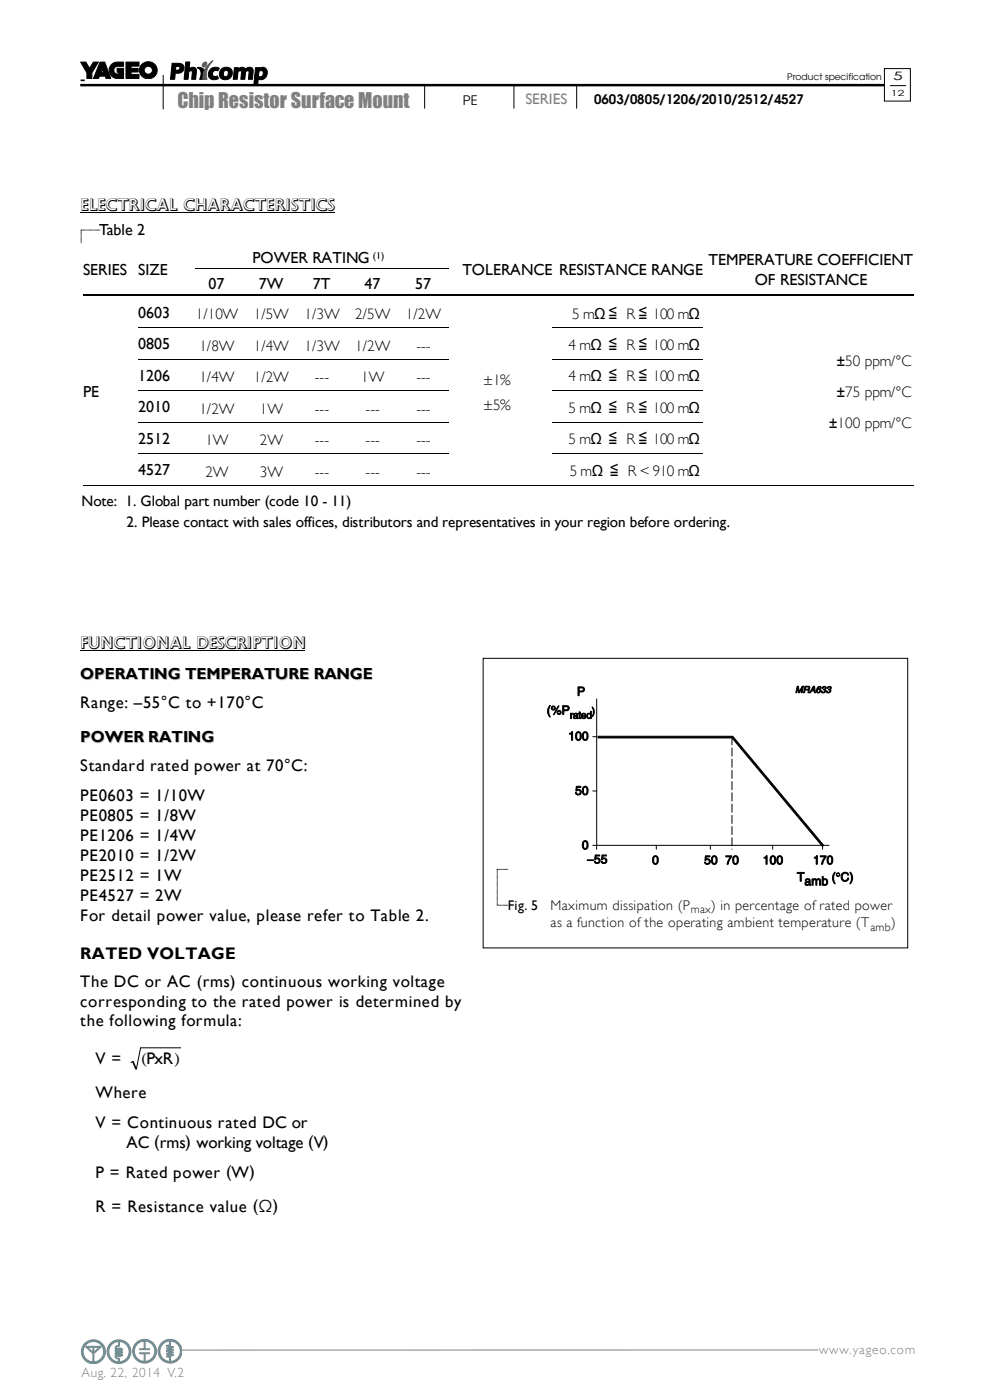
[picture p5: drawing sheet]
<svg xmlns="http://www.w3.org/2000/svg" width="210mm" height="297mm" viewBox="0 0 210 297" stroke-linecap="round" stroke-linejoin="round" font-family="sans-serif">
<path d="M173.4 286.4h-140" fill="none" stroke="#808080" stroke-width=".21"/>
<g fill="#fff" stroke="#fff" stroke-width=".21">
<path d="M34.2 285a2.46 2.46 0 0 1 2.4-.8 2.46 2.46 0 0 1 1.8 1.8 2.75 2.75 0 0 1-.7 2.6 2.53 2.53 0 0 1-3.4-.1 2.53 2.53 0 0 1-.1-3.5z" fill-rule="evenodd"/>
<circle cx="30.6" cy="286.7" r="2.53"/>
<circle cx="25.2" cy="286.8" r="2.53"/>
<circle cx="19.8" cy="286.8" r="2.55"/>
</g>
<g fill="#718e95" stroke="#718e95" stroke-width=".21">
<path d="M24.8 287.5h.9zM24.8 286.9h.9zM24.8 286.3h.9zM25.3 284.6l-.1 1a.44 .44 0 0 0-.5 .6 .95 .95 0 0 1 1.3 .1l-.7 .3-.6-.2-.1 .3a1.09 1.09 0 0 1 1.4 .3l-.7 .2-.6-.2-.1 .3a1.11 1.11 0 0 1 1.4 .2l-.7 .3-.6-.2a.51 .51 0 0 0 .6 .6v.7a2.15 2.15 0 0 0 2.1-2.1 2.15 2.15 0 0 0-2.1-2.2zM23.7 285.3a2.16 2.16 0 0 0-.5 2.3 2.16 2.16 0 0 0 1.9 1.3v-.6a.66 .66 0 0 1-.6-.9l-.1-.8 .1-.3a.57 .57 0 0 1 0-.7 .57 .57 0 0 1 .6-.2v-.8l-.8 .2zM22.7 286.8a2.53 2.53 0 0 1 5 0 2.53 2.53 0 0 1-5 0z" fill-rule="evenodd"/>
<path d="M19.9 285.8v1.1l1.1-1.1zM18.6 285.8l1.1 1.1v-1.1zM18.3 285.2a2.16 2.16 0 0 0-.5 2.3 2.16 2.16 0 0 0 1.9 1.4v-1.7l-1.5-1.5 3.2-.1v.2l-1.5 1.4v1.7a2.17 2.17 0 0 0 1.9-3 2.17 2.17 0 0 0-3.5-.7zM17.3 286.8a2.55 2.55 0 0 1 5 0 2.55 2.55 0 0 1-5 0z" fill-rule="evenodd"/>
<path d="M29.1 285.2a2.15 2.15 0 0 0-.5 2.3 2.15 2.15 0 0 0 2 1.3v-1.6h-1v-.2h2.1v.2h-.9v1.6a2.15 2.15 0 0 0 2-2.1 2.15 2.15 0 0 0-2-2.2v1.6h.9v.2h-2.1v-.2h1v-1.6l-.9 .2zM28.1 286.7a2.55 2.55 0 0 1 5.1 0 2.55 2.55 0 0 1-5.1 0z" fill-rule="evenodd"/>
<path d="M36.1 284.5v.9l-.3 .1 1 .3-.9 .3 .9 .3-.9 .2 .9 .3-.9 .3 .9 .3-1 .3h.3v1a2.15 2.15 0 0 0 2.1-2.1 2.15 2.15 0 0 0-2.1-2.2zM34.5 285.2a2.15 2.15 0 0 0-.5 2.3 2.15 2.15 0 0 0 1.9 1.3v-.8l-.7-.2 1-.3-1-.3 1-.3-1-.3 1-.2-1-.3 1-.3-.9-.2 .6-.3v-.8l-.8 .2zM34.2 285a2.46 2.46 0 0 1 2.4-.8 2.46 2.46 0 0 1 1.8 1.8 2.75 2.75 0 0 1-.7 2.6 2.53 2.53 0 0 1-3.4-.1 2.53 2.53 0 0 1-.1-3.5z" fill-rule="evenodd"/>
</g>
<g fill="#fff">
<path d="M148.6 15h38.2v6.2h-38.2z" fill-rule="evenodd"/>
<path d="M187.5 14.6h5.5v6.8h-5.5z" fill-rule="evenodd"/>
</g>
<g fill="none" stroke="#000" stroke-width=".21">
<path d="M34.6 16v7.1M90 18v5M108.9 18v5M122.2 18v5M187.5 14.6h5.5v6.8h-5.5zM188.7 18.2h3.3M17 45.1h53.9M21.2 48.8h-4v2.7M41.3 57h10.8M52.3 57h10.5M63 57h10.6M73.8 57h10.6"/>
<path d="M84.6 57h10.6M17.6 62.4h11.8M17.6 62.8h11.8M29.4 69.6h11.9M29.4 76.2h11.9M29.9 62.4h11.4M29.9 62.8h11.4M41.4 69.6h10.7M41.4 76.2h10.7M41.8 62.4h10.3M41.8 62.8h10.3M52.2 69.6h10.6"/>
<path d="M52.2 76.2h10.6M52.6 62.4h10.2M52.6 62.8h10.2M62.9 69.6h10.7M62.9 76.2h10.7M63.4 62.4h10.2M63.4 62.8h10.2M73.7 69.6h10.7M73.7 76.2h10.7M74.1 62.4h10.3M74.1 62.8h10.3M84.5 69.6h10.7"/>
<path d="M84.5 76.2h10.7M85 62.4h10.2M85 62.8h10.2M95.7 62.4h21.4M95.7 62.8h21.4M117.1 69.6h31.9M117.1 76.2h31.9M117.7 62.4h31.3M117.7 62.8h31.3M149.5 62.4h44.1M149.5 62.8h44.1M29.4 82.9h11.9"/>
<path d="M29.4 89.6h11.9M29.4 96.2h11.9M41.4 82.9h10.7M41.4 89.6h10.7M41.4 96.2h10.7M52.2 82.9h10.6M52.2 89.6h10.6M52.2 96.2h10.6M62.9 82.9h10.7M62.9 89.6h10.7M62.9 96.2h10.7M73.7 82.9h10.7"/>
<path d="M73.7 89.6h10.7M73.7 96.2h10.7M84.5 82.9h10.7M84.5 89.6h10.7M84.5 96.2h10.7M117.1 82.9h31.9M117.1 89.6h31.9M117.1 96.2h31.9M17.6 102.9h11.8M29.5 102.9h11.8M41.4 102.9h10.7M52.2 102.9h10.6"/>
<path d="M62.9 102.9h10.7M73.7 102.9h10.7M84.5 102.9h10.7M95.3 102.9h21.8M117.2 102.9h31.8M149.1 102.9h44.5M17 138h47.7M102.4 139.7h90v61.4h-90zM125.6 156.3h.9M126.5 148.3v31M155.2 156.3v1.7M155.2 158.7v1.7"/>
<path d="M125.6 179.3h50.1M125.6 167.8h.9M126.5 179.3v.9M139.1 179.3v.9M150.6 179.3v.9M155.2 161.1v1.7M155.2 163.4v1.8M155.2 165.8v1.8M155.2 168.2v1.7M155.2 170.6v1.7M155.2 173v1.7M155.2 175.4v1.7"/>
<path d="M155.2 177.7v1.8M163.8 179.3v.9M174.4 179.3v.9M107.8 184.4h-2.4v7.6h2.4M155.2 180.1v.1M28.2 225.2l-.4 .2M38.3 222.3h-8.5l-.9 4.5"/>
</g>
<g fill="#595959" stroke="#595959" stroke-width=".21">
<path d="M43.2 13.3a.39 .39 0 0 1 .6 0 .39 .39 0 0 1-.1 .6 .44 .44 0 0 1-.7 .3 .44 .44 0 0 1 .1-.8z"/>
<path d="M44.4 13.5l.7-.6a4 4 0 0 0-1.3 3.7l.1 .2h-.9a3.9 3.9 0 0 1 1.4-3.3z"/>
</g>
<g fill="#000" stroke="#000" stroke-width=".21">
<path d="M17.1 13.2h1.1l.8 1.3 .8-1.3h1.1l-1.4 2.3v1.1h-1.1v-1.1zM23.6 13.7l.8-.5h1.8v.9h-1.3a.82 .82 0 0 0-.8 .9 .82 .82 0 0 0 1 .7v-.4h-.3v-.8h1.4v2.1h-1.4a1.75 1.75 0 0 1-1.5-1 1.75 1.75 0 0 1 .3-1.9zM26.7 13.2h2.8v.8h-1.7v.5h1.5v.8h-1.5v.5h1.7v.8h-2.8zM36.5 13.4h1.3a1.07 1.07 0 0 1 1.2 1.1 1.07 1.07 0 0 1-1.3 1h-.4l.1-.6 .6-.2a.39 .39 0 0 0 .1-.4 .39 .39 0 0 0-.5-.2h-.3l-.3 2.7h-.9zM39.4 13.1h.8l-.1 1.5a.84 .84 0 0 1 1-.3 .84 .84 0 0 1 .5 .9l-.1 1.6h-.9l.2-1.4a.38 .38 0 0 0-.3-.4 .38 .38 0 0 0-.5 .2l-.1 1.6h-.9zM41.8 14.3a1.44 1.44 0 0 1 1.7 2l-.1 .5h-1.1a1.73 1.73 0 0 0-.5-2.5zM44.6 14.6a1.63 1.63 0 0 1 1.9-.1l-.3 .5a.68 .68 0 0 0-1 0 .68 .68 0 0 0 0 .9 .68 .68 0 0 0 .9 .2l.2 .6a1.31 1.31 0 0 1-1.9-.2 1.31 1.31 0 0 1 .2-1.9zM49.7 14.4h.8v.3a.91 .91 0 0 1 1.5 0 .91 .91 0 0 1 .9-.5 .91 .91 0 0 1 .8 .7l-.2 1.9h-.8l.1-1.4a.38 .38 0 0 0-.3-.4 .38 .38 0 0 0-.4 .2l-.2 1.6h-.9l.2-1.4a.38 .38 0 0 0-.3-.4 .38 .38 0 0 0-.4 .2l-.2 1.6h-.9zM54.2 14.4h.8l-.1 .1a1.11 1.11 0 0 1 1.5 .1 1.11 1.11 0 0 1 .1 1.5 1.3 1.3 0 0 1-1.6 .7l.1-.5a.68 .68 0 0 0 .8-.5 .68 .68 0 0 0-.4-.8l-.5 .1-.3 3h-.8z"/>
<path d="M21.2 13.2l-1.4 3.4h1.1l.2-.4h1.2l.2 .4h1l-1.3-3.4zM21.7 14.7l.3 .6h-.6z"/>
<path d="M29.6 14.9a1.85 1.85 0 0 0 3.7 0 1.85 1.85 0 0 0-3.7 0zM30.6 14.9a.86 .86 0 0 1 1.7 0 .86 .86 0 0 1-1.7 0z"/>
<path d="M47.6 15a.64 .64 0 0 1 .8 .4 .64 .64 0 0 1-.4 .8 .65 .65 0 0 1-.7-.4 .65 .65 0 0 1 .3-.8zM46.9 14.7a1.38 1.38 0 0 0 .7 2.3 1.38 1.38 0 0 0 1.6-1.8 1.36 1.36 0 0 0-2.3-.5z"/>
</g>
<path d="M17 18.1h170.4" fill="none" stroke="#000" stroke-width=".53"/>
<g fill="#000">
<path d="M52.1 56.9h.2v.2h-.2z" fill-rule="evenodd"/>
<path d="M62.8 56.9h.2v.2h-.2z" fill-rule="evenodd"/>
<path d="M73.6 56.9h.2v.2h-.2z" fill-rule="evenodd"/>
<path d="M84.4 56.9h.2v.2h-.2z" fill-rule="evenodd"/>
<path d="M29.4 62.3h.5v.2h-.5z" fill-rule="evenodd"/>
<path d="M29.4 62.7h.5v.1h-.5z" fill-rule="evenodd"/>
<path d="M41.3 62.3h.5v.2h-.5z" fill-rule="evenodd"/>
<path d="M41.3 62.7h.5v.1h-.5z" fill-rule="evenodd"/>
<path d="M41.3 69.5l.1 .1z" fill-rule="evenodd"/>
<path d="M41.3 76.1l.1 .1z" fill-rule="evenodd"/>
<path d="M52.1 62.3h.5v.2h-.5z" fill-rule="evenodd"/>
<path d="M52.1 62.7h.5v.1h-.5z" fill-rule="evenodd"/>
<path d="M52.1 69.5l.1 .1z" fill-rule="evenodd"/>
<path d="M52.1 76.1l.1 .1z" fill-rule="evenodd"/>
<path d="M62.8 62.3h.6v.2h-.6z" fill-rule="evenodd"/>
<path d="M62.8 62.7h.6v.1h-.6z" fill-rule="evenodd"/>
<path d="M62.8 69.5l.1 .1z" fill-rule="evenodd"/>
<path d="M62.8 76.1l.1 .1z" fill-rule="evenodd"/>
<path d="M73.6 62.3h.5v.2h-.5z" fill-rule="evenodd"/>
<path d="M73.6 62.7h.5v.1h-.5z" fill-rule="evenodd"/>
<path d="M73.6 69.5l.1 .1z" fill-rule="evenodd"/>
<path d="M73.6 76.1l.1 .1z" fill-rule="evenodd"/>
<path d="M84.4 62.3h.6v.2h-.6z" fill-rule="evenodd"/>
<path d="M84.4 62.7h.6v.1h-.6z" fill-rule="evenodd"/>
<path d="M84.4 69.5l.1 .1z" fill-rule="evenodd"/>
<path d="M84.4 76.1l.1 .1z" fill-rule="evenodd"/>
<path d="M95.2 62.3h.5v.2h-.5z" fill-rule="evenodd"/>
<path d="M95.2 62.7h.5v.1h-.5z" fill-rule="evenodd"/>
<path d="M117.1 62.3h.6v.2h-.6z" fill-rule="evenodd"/>
<path d="M117.1 62.7h.6v.1h-.6z" fill-rule="evenodd"/>
<path d="M149 62.3h.5v.2h-.5z" fill-rule="evenodd"/>
<path d="M149 62.7h.5v.1h-.5z" fill-rule="evenodd"/>
<path d="M41.3 82.8l.1 .1z" fill-rule="evenodd"/>
<path d="M41.3 89.5l.1 .1z" fill-rule="evenodd"/>
<path d="M41.3 96.2l.1 .1z" fill-rule="evenodd"/>
<path d="M52.1 82.8l.1 .1z" fill-rule="evenodd"/>
<path d="M52.1 89.5l.1 .1z" fill-rule="evenodd"/>
<path d="M52.1 96.2l.1 .1z" fill-rule="evenodd"/>
<path d="M62.8 82.8l.1 .1z" fill-rule="evenodd"/>
<path d="M62.8 89.5l.1 .1z" fill-rule="evenodd"/>
<path d="M62.8 96.2l.1 .1z" fill-rule="evenodd"/>
<path d="M73.6 82.8l.1 .1z" fill-rule="evenodd"/>
<path d="M73.6 89.5l.1 .1z" fill-rule="evenodd"/>
<path d="M73.6 96.2l.1 .1z" fill-rule="evenodd"/>
<path d="M84.4 82.8l.1 .1z" fill-rule="evenodd"/>
<path d="M84.4 89.5l.1 .1z" fill-rule="evenodd"/>
<path d="M84.4 96.2l.1 .1z" fill-rule="evenodd"/>
<path d="M29.4 102.9l.1 .1z" fill-rule="evenodd"/>
<path d="M41.3 102.9l.1 .1z" fill-rule="evenodd"/>
<path d="M52.1 102.9l.1 .1z" fill-rule="evenodd"/>
<path d="M62.8 102.9l.1 .1z" fill-rule="evenodd"/>
<path d="M73.6 102.9l.1 .1z" fill-rule="evenodd"/>
<path d="M84.4 102.9l.1 .1z" fill-rule="evenodd"/>
<path d="M95.2 102.9l.1 .1z" fill-rule="evenodd"/>
<path d="M117.1 102.9l.1 .1z" fill-rule="evenodd"/>
<path d="M149 102.9l.1 .1z" fill-rule="evenodd"/>
</g>
<g fill="#000" stroke="#000" stroke-width=".21">
<path d="M116.5 149.7h.2a2.35 2.35 0 0 0 0 2.4 1.65 1.65 0 0 1-.2-2.4z" fill-rule="evenodd"/>
<path d="M118.2 151.1a.3 .3 0 0 0 .6 0 .3 .3 0 0 0-.6 0zM118.1 151.1a.45 .45 0 0 1 .9 0 .45 .45 0 0 1-.9 0zM117 150.2a.26 .26 0 0 0 .5 0 .26 .26 0 0 0-.5 0zM116.8 150.2a.45 .45 0 0 1 .9 0 .45 .45 0 0 1-.9 0zM118.4 149.8h.1l-1.1 1.8h-.1z" fill-rule="evenodd"/>
<path d="M119.5 149.9v.7h.5a.33 .33 0 0 0 .4-.3 .33 .33 0 0 0-.3-.4zM119.3 149.7h.8a.54 .54 0 0 1 .6 .5 .54 .54 0 0 1-.6 .6h-.6v.8h-.2z" fill-rule="evenodd"/>
<path d="M120.7 155.6l.7-.4v1.8h-.3v-1.3h-.4z" fill-rule="evenodd"/>
<path d="M120.9 151.3h.2v.2l.4-.2v.2l-.3 .2-.1 .8h-.2z" fill-rule="evenodd"/>
<path d="M121.8 152a.26 .26 0 0 0 .2 .4 .26 .26 0 0 0 .3-.3v-.2zM121.6 151.4a.48 .48 0 0 1 .9 .2l.1 .9-.3-.2a.39 .39 0 0 1-.6 .2 .39 .39 0 0 1-.1-.6l.7-.3a.27 .27 0 0 0-.3-.2 .27 .27 0 0 0-.3 .3h-.1z" fill-rule="evenodd"/>
<path d="M122.4 155.5a.86 .86 0 0 0 .3 1.4 1 1 0 0 0-.1-1.5zM122.1 155.5a.64 .64 0 0 1 .9-.2 .64 .64 0 0 1 .2 .9 .67 .67 0 0 1-.6 .9 .67 .67 0 0 1-.6-.9z" fill-rule="evenodd"/>
<path d="M122.8 151h.2v.3h.1v.2h-.1v.8l.1 .2-.3-.2v-.8h-.2z" fill-rule="evenodd"/>
<path d="M122.8 145.9v.7h.5a.33 .33 0 0 0 .4-.3 .33 .33 0 0 0-.3-.4zM122.5 145.7h.8a.54 .54 0 0 1 .6 .6 .54 .54 0 0 1-.6 .5h-.5v.8h-.3z" fill-rule="evenodd"/>
<path d="M123.5 151.5l-.1 .3h.6a.3 .3 0 0 0-.1-.3 .3 .3 0 0 0-.4 0zM123.4 151.5a.51 .51 0 0 1 .6-.1 .51 .51 0 0 1 .2 .5h-.8a.32 .32 0 0 0 .3 .4 .32 .32 0 0 0 .3-.2h.2a.56 .56 0 0 1-.9 .3 .56 .56 0 0 1 .1-.9z" fill-rule="evenodd"/>
<path d="M123.8 155.5a.86 .86 0 0 0 .3 1.4 .99 .99 0 0 0 0-1.5zM123.6 155.5a.64 .64 0 0 1 .8-.2 .64 .64 0 0 1 .3 .9 .67 .67 0 0 1-.7 .9 .67 .67 0 0 1-.6-.9z" fill-rule="evenodd"/>
<path d="M124.5 151.8a.4 .4 0 0 0 .8 0 .4 .4 0 0 0-.8 0zM124.5 151.4l.3-.1 .4 .2v-.6h.2v1.6h-.2v-.2a.46 .46 0 0 1-.6 .1 .46 .46 0 0 1-.2-.5z" fill-rule="evenodd"/>
<path d="M125.5 150a1.31 1.31 0 0 1 0 2 1.96 1.96 0 0 0 0-2z" fill-rule="evenodd"/>
<path d="M126.8 156.2h28.5l19.3 23.1-.3 .2-19.1-22.9h-28.4z" fill-rule="evenodd"/>
<path d="M169 145.6h.2l.2 1.2 .6-1.2h.3l-.3 1.4h-.2l.3-1.2-.6 1.2h-.2l-.2-1.2-.2 1.2h-.2z" fill-rule="evenodd"/>
<path d="M170.8 145.7l-.1 .5h.4a.27 .27 0 0 0 .3-.1 .27 .27 0 0 0-.1-.4zM170.6 145.6l1 .1v.3l-.2 .3 .1 .7h-.2v-.4l-.2-.2h-.4l-.2 .6h-.2z" fill-rule="evenodd"/>
<path d="M172.5 145.8l-.4 .6h.5zM172.4 145.6h.2l.2 1.4h-.2v-.4h-.6l-.2 .4h-.2z" fill-rule="evenodd"/>
<path d="M173.2 146.6a.3 .3 0 0 0 .6 0 .3 .3 0 0 0-.6 0zM173.3 145.8l.6-.2 .2 .2v.2h-.2a.25 .25 0 0 0-.2-.2 .25 .25 0 0 0-.3 .1l-.1 .4a.39 .39 0 0 1 .5-.2 .39 .39 0 0 1 .1 .6 .47 .47 0 0 1-.6 .3 .47 .47 0 0 1-.2-.6z" fill-rule="evenodd"/>
<path d="M174.4 145.7a.39 .39 0 0 1 .5-.1 .39 .39 0 0 1 .2 .5l-.2 .1a.46 .46 0 0 1-.2 .8 .46 .46 0 0 1-.6-.4h.2v.1a.32 .32 0 0 0 .4 .1 .32 .32 0 0 0 .1-.4l-.3-.1v-.1a.26 .26 0 0 0 .4-.1 .26 .26 0 0 0-.1-.3l-.6 .3z" fill-rule="evenodd"/>
<path d="M175.5 145.7a.37 .37 0 0 1 .6-.1 .37 .37 0 0 1 0 .6h-.1a.45 .45 0 0 1-.2 .8 .45 .45 0 0 1-.6-.4h.1a.28 .28 0 0 0 .4 .2 .28 .28 0 0 0 .1-.5h-.2v-.1l.4-.1a.26 .26 0 0 0-.3-.4 .26 .26 0 0 0-.2 .4h-.2z" fill-rule="evenodd"/>
<path d="M122.2 166.8h.9v.3h-.8v.4a.63 .63 0 0 1 .9 .3 .63 .63 0 0 1-.4 .9 .63 .63 0 0 1-.8-.5h.2a.41 .41 0 0 0 .6 .2 .41 .41 0 0 0 .1-.7 .41 .41 0 0 0-.7 .1h-.2z" fill-rule="evenodd"/>
<path d="M123.8 178.6a.86 .86 0 0 0 .3 1.4 .99 .99 0 0 0 0-1.5zM123.7 178.4a.66 .66 0 0 1 .8 .1 .66 .66 0 0 1 .2 .8 .67 .67 0 0 1-.7 .9 .67 .67 0 0 1-.6-.9l.1-.5z" fill-rule="evenodd"/>
<path d="M123.8 167.1a.86 .86 0 0 0 .3 1.4 .99 .99 0 0 0 0-1.5zM123.7 166.9a.66 .66 0 0 1 .8 .1 .66 .66 0 0 1 .2 .7 .67 .67 0 0 1-.7 1 .67 .67 0 0 1-.6-1l.1-.5z" fill-rule="evenodd"/>
<path d="M124.5 182.4h1.3v.2h-1.3z" fill-rule="evenodd"/>
<path d="M126.2 181.4h.9v.2h-.8v.5a.63 .63 0 0 1 .9 .3 .63 .63 0 0 1-.5 .8 .63 .63 0 0 1-.7-.5h.2a.4 .4 0 0 0 .6 .2 .4 .4 0 0 0 .1-.6 .4 .4 0 0 0-.7 .1h-.2z" fill-rule="evenodd"/>
<path d="M127.6 181.4h1v.2h-.8l-.1 .5a.63 .63 0 0 1 .9 .3 .63 .63 0 0 1-.4 .8 .63 .63 0 0 1-.8-.5h.2a.41 .41 0 0 0 .7 .2 .41 .41 0 0 0 0-.6 .41 .41 0 0 0-.6 .1h-.2z" fill-rule="evenodd"/>
<path d="M138.8 181.8a.85 .85 0 0 0 .2 1.4 .99 .99 0 0 0-.1-1.5zM138.6 181.6a.65 .65 0 0 1 .8 .1 .65 .65 0 0 1 .1 .8 .67 .67 0 0 1-.6 .9 .67 .67 0 0 1-.6-.9l.1-.5z" fill-rule="evenodd"/>
<path d="M149.5 181.6h1v.2h-.8l-.1 .5a.63 .63 0 0 1 .9 .3 .63 .63 0 0 1-.4 .8 .63 .63 0 0 1-.8-.5h.3a.4 .4 0 0 0 .6 .2 .4 .4 0 0 0 0-.7 .4 .4 0 0 0-.6 .2l-.2-.1z" fill-rule="evenodd"/>
<path d="M151.2 181.8a.85 .85 0 0 0 .3 1.4 1 1 0 0 0-.1-1.5zM151.1 181.6a.65 .65 0 0 1 .7 .1 .65 .65 0 0 1 .2 .8 .67 .67 0 0 1-.6 .9 .67 .67 0 0 1-.6-.9v-.5z" fill-rule="evenodd"/>
<path d="M153.8 181.6h1.3l-.7 1.8h-.3l.1-.5 .7-1.1h-1.1z" fill-rule="evenodd"/>
<path d="M155.7 181.8a.85 .85 0 0 0 .3 1.4 .99 .99 0 0 0-.1-1.5zM155.6 181.6a.65 .65 0 0 1 .7 .1 .65 .65 0 0 1 .2 .8 .67 .67 0 0 1-.6 .9 .67 .67 0 0 1-.6-.9v-.5z" fill-rule="evenodd"/>
<path d="M161.9 181.9l.7-.4v1.9h-.2v-1.3h-.5z" fill-rule="evenodd"/>
<path d="M163.7 181.8a.86 .86 0 0 0 .2 1.4 .99 .99 0 0 0-.1-1.5zM163.4 181.8a.65 .65 0 0 1 .8-.2 .65 .65 0 0 1 .3 .9 .67 .67 0 0 1-.7 .9 .67 .67 0 0 1-.6-.9z" fill-rule="evenodd"/>
<path d="M165.1 181.8a.85 .85 0 0 0 .3 1.4 .99 .99 0 0 0-.1-1.5zM164.9 181.6a.65 .65 0 0 1 .8 .1 .65 .65 0 0 1 .2 .8 .67 .67 0 0 1-.6 .9 .67 .67 0 0 1-.6-.9v-.5z" fill-rule="evenodd"/>
<path d="M169 185.1h1.5v.2h-.7v1.7h-.2v-1.7h-.6z" fill-rule="evenodd"/>
<path d="M170.9 187.3a.32 .32 0 0 0 .3 .3 .32 .32 0 0 0 .3-.2v-.3zM170.8 186.5l.4-.1 .5 .2v1l.2 .2-.4-.1a.46 .46 0 0 1-.7 .1 .46 .46 0 0 1-.1-.6l.8-.3a.31 .31 0 0 0-.3-.3 .31 .31 0 0 0-.3 .3h-.2z" fill-rule="evenodd"/>
<path d="M172.1 186.4h.2v.2a.43 .43 0 0 1 .4-.2 .43 .43 0 0 1 .4 .2l.4-.2 .3 .1 .1 1.3h-.2v-1a.29 .29 0 0 0-.3-.2 .29 .29 0 0 0-.3 .3v.9h-.2v-.9a.27 .27 0 0 0-.3-.3 .27 .27 0 0 0-.2 .3v.9h-.3z" fill-rule="evenodd"/>
<path d="M172.6 181.9l.7-.4v1.9h-.3v-1.3h-.4z" fill-rule="evenodd"/>
<path d="M173.9 181.6h1.2l-.7 1.8h-.3l.1-.5 .7-1.1h-1z" fill-rule="evenodd"/>
<path d="M174.6 186.7a.52 .52 0 0 0-.2 .6 .52 .52 0 0 0 .5 .3 .49 .49 0 0 0 .4-.6 .49 .49 0 0 0-.7-.3zM174.3 185.9h.2v.7a.67 .67 0 0 1 1 .3 .67 .67 0 0 1-.5 .9l-.5-.2v.2h-.2z" fill-rule="evenodd"/>
<path d="M175.7 181.8a.86 .86 0 0 0 .3 1.4 1 1 0 0 0-.1-1.5zM175.6 181.6a.65 .65 0 0 1 .8 .1 .65 .65 0 0 1 .1 .8 .67 .67 0 0 1-.6 .9 .67 .67 0 0 1-.6-.9l.1-.5z" fill-rule="evenodd"/>
<path d="M176.9 185h.1a2.31 2.31 0 0 0 0 2.5 1.65 1.65 0 0 1-.1-2.5z" fill-rule="evenodd"/>
<path d="M177.4 185.6a.29 .29 0 0 0 .5 0 .29 .29 0 0 0-.5 0zM177.3 185.6a.39 .39 0 0 1 .7 0 .39 .39 0 0 1-.7 0z" fill-rule="evenodd"/>
<path d="M178.5 185.3l.7-.3a.71 .71 0 0 1 .7 .7h-.2a.63 .63 0 0 0-.9-.4 .63 .63 0 0 0-.3 .9 .57 .57 0 0 0 .6 .6 .57 .57 0 0 0 .6-.5h.2a.87 .87 0 0 1-1.1 .7 .87 .87 0 0 1-.5-1.3z" fill-rule="evenodd"/>
<path d="M180.1 185a1.53 1.53 0 0 1 0 2.5 2.23 2.23 0 0 0 0-2.5z" fill-rule="evenodd"/>
</g>
<path d="M28.2 225.3l.6 1.5" fill="none" stroke="#000" stroke-width=".35"/>
<text font-size="4.2" fill="#808080" x="37.6" y="23">Chip Resistor Surface Mount</text>
<g font-size="3.6">
<text x="17" y="17.8">-</text>
<text x="17" y="44.7">ELECTRICAL CHARACTERISTICS</text>
<text x="17" y="137.6">FUNCTIONAL DESCRIPTION</text>
<text x="17" y="150.2">Range: –55°C to +170°C</text>
<text x="17" y="163.5">Standard rated power at 70°C:</text>
<text x="17" y="169.9">PE0603 = 1/10W</text>
<text x="17" y="174.2">PE0805 = 1/8W</text>
<text x="17" y="178.4">PE1206 = 1/4W</text>
<text x="17" y="182.7">PE2010 = 1/2W</text>
<text x="17" y="186.9">PE2512 = 1W</text>
<text x="17" y="191.2">PE4527 = 2W</text>
<text x="17" y="195.3">For detail power value, please refer to Table 2.</text>
<text x="17" y="203.4">RATED VOLTAGE</text>
<text x="17" y="209.4">The DC or AC (rms) continuous working voltage</text>
<text x="17" y="213.6">corresponding to the rated power is determined by</text>
<text x="17" y="217.7">the following formula:</text>
<text x="20.2" y="225.8">V =</text>
<text x="20.2" y="233">Where</text>
<text x="20.2" y="239.3">V = Continuous rated DC or</text>
<text x="26.8" y="243.6">AC (rms) working voltage (V)</text>
<text x="20.2" y="249.9">P = Rated power (W)</text>
<text x="20.2" y="257.1">R = Resistance value (Ω)</text>
</g>
<text font-size="3.5" x="30" y="225.8">(PxR)</text>
<g font-size="3.4">
<text x="21" y="49.8">Table 2</text>
<text x="17.6" y="58.4">SERIES SIZE</text>
<text x="53.5" y="55.7">POWER RATING</text>
<text x="98" y="58.4">TOLERANCE RESISTANCE RANGE</text>
<text x="150.2" y="56.2">TEMPERATURE COEFFICIENT</text>
<text x="44.2" y="61.2">07</text>
<text x="54.9" y="61.2">7W</text>
<text x="66.3" y="61.2">7T</text>
<text x="77.3" y="61.2">47</text>
<text x="88" y="61.2">57</text>
<text x="160" y="60.4">OF RESISTANCE</text>
<text x="29.3" y="67.4">0603</text>
<text x="29.3" y="74.1">0805</text>
<text x="29.3" y="80.8">1206</text>
<text x="17.6" y="84.2">PE</text>
<text x="29.3" y="87.5">2010</text>
<text x="29.3" y="94.2">2512</text>
<text x="29.3" y="100.9">4527</text>
</g>
<g font-size="3.4" fill="#c0c0c0">
<text x="17.2" y="144.2">OPERATING TEMPERATURE RANGE</text>
<text x="17.2" y="157.6">POWER RATING</text>
</g>
<text font-size="3.2" fill="#808080" x="111.4" y="22.1">SERIES</text>
<g font-size="3.2">
<text x="41.5" y="67.7">1/10W</text>
<text x="53.8" y="67.7">1/5W</text>
<text x="64.5" y="67.7">1/3W</text>
<text x="75.3" y="67.7">2/5W</text>
<text x="86.1" y="67.7">1/2W</text>
<text x="121.3" y="67.6">5 mΩ ≦ R ≦ 100 mΩ</text>
<text x="42.3" y="74.4">1/8W</text>
<text x="53.8" y="74.4">1/4W</text>
<text x="64.5" y="74.4">1/3W</text>
<text x="75.3" y="74.4">1/2W</text>
<text x="88.3" y="74.4">---</text>
<text x="120.5" y="74.3">4 mΩ ≦ R ≦ 100 mΩ</text>
<text x="177.3" y="77.7">±50 ppm/°C</text>
<text x="42.3" y="81.1">1/4W</text>
<text x="53.8" y="81.1">1/2W</text>
<text x="66.7" y="81.1">---</text>
<text x="76.6" y="81.1">1W</text>
<text x="88.3" y="81.1">---</text>
<text x="102.4" y="81.7">±1%</text>
<text x="120.5" y="80.9">4 mΩ ≦ R ≦ 100 mΩ</text>
<text x="42.3" y="87.7">1/2W</text>
<text x="55.1" y="87.7">1W</text>
<text x="66.7" y="87.7">---</text>
<text x="77.5" y="87.7">---</text>
<text x="88.3" y="87.7">---</text>
<text x="102.4" y="87.1">±5%</text>
<text x="120.5" y="87.6">5 mΩ ≦ R ≦ 100 mΩ</text>
<text x="177.3" y="84.3">±75 ppm/°C</text>
<text x="43.5" y="94.4">1W</text>
<text x="55.1" y="94.4">2W</text>
<text x="66.7" y="94.4">---</text>
<text x="77.5" y="94.4">---</text>
<text x="88.3" y="94.4">---</text>
<text x="120.5" y="94.3">5 mΩ ≦ R ≦ 100 mΩ</text>
<text x="175.7" y="90.9">±100 ppm/°C</text>
<text x="43.5" y="101.1">2W</text>
<text x="55.1" y="101.1">3W</text>
<text x="66.7" y="101.1">---</text>
<text x="77.5" y="101.1">---</text>
<text x="88.3" y="101.1">---</text>
<text x="120.8" y="101">5 mΩ ≦ R &lt; 910 mΩ</text>
<text x="17.3" y="107.4">Note: 1. Global part number (code 10 - 11)</text>
<text x="26.8" y="111.7">2. Please contact with sales offices, distributors and representatives in your region before ordering.</text>
</g>
<g font-size="3">
<text x="107.7" y="193.1">Fig. 5</text>
<text x="116.7" y="193.1">Maximum dissipation (P</text>
<text x="116.7" y="196.7">as a function of the operating ambient temperature (T</text>
<text x="150.8" y="193.1">) in percentage of rated power</text>
<text x="188.9" y="196.7">)</text>
</g>
<g font-size="2.8">
<text x="98.1" y="22.4">PE</text>
<text x="125.9" y="22.1">0603/0805/1206/2010/2512/4527</text>
</g>
<g font-size="2.8" fill="#7f7f7f">
<text x="26.1" y="78.2">Chip resistor outlines</text>
<text x="173.6" y="287.3">www.yageo.com</text>
<text x="17.3" y="292.1">Aug. 22, 2014 V.2</text>
</g>
<g font-size="2.5">
<text x="189.3" y="17">5</text>
<text x="146.4" y="193.8">max</text>
<text x="184.5" y="197.4">amb</text>
</g>
<text font-size="2.1" x="79" y="55">(1)</text>
<text font-size="1.9" x="166.9" y="16.9">Product specification</text>
<text font-size="1.8" x="188.8" y="20.4">12</text>
</svg>
